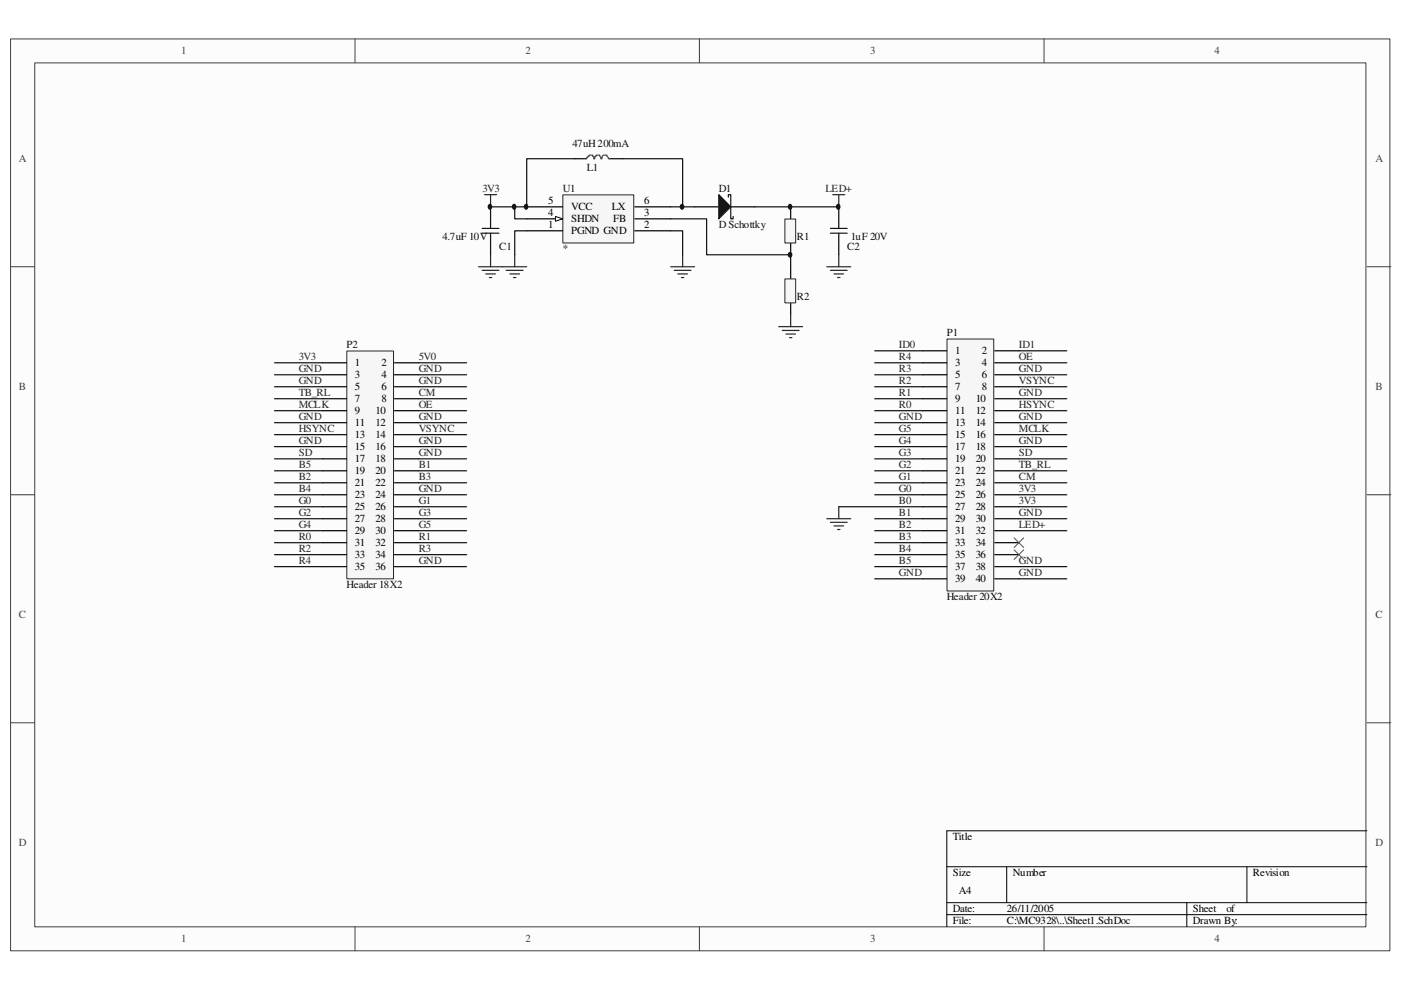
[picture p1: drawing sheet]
<svg xmlns="http://www.w3.org/2000/svg" width="297mm" height="210mm" viewBox="0 0 297 210" stroke-linecap="round" stroke-linejoin="round" font-family="sans-serif">
<path d="M2.3 8.3h292.4v193.3h-292.4z" fill="#fcfcfc"/>
<path d="M2.2 8.3h292.5v193.3h-292.5z" fill="none" stroke="#3f3f3f" stroke-width=".21"/>
<path d="M7.4 13.4h282.2v183.1h-282.2z" fill="#fcfcfc"/>
<g fill="none" stroke="#3f3f3f" stroke-width=".21">
<path d="M7.4 13.3h282.2v183.2h-282.2zM75.3 8.2v5.1M148.3 8.2v5.1M221.4 8.2v5.1M2.2 56.6h5.1M289.8 56.6h5.1M2.2 104.9h5.1M289.8 104.9h5.1M2.2 153.2h5.1M289.8 153.2h5.1M75.3 196.5v5.1M148.3 196.5v5.1"/>
<path d="M221.4 196.5v5.1"/>
</g>
<path d="M289.8 176.1h-89.1v20.4M200.7 183.8h89.1M200.7 191.4h89.1M200.7 193.9h89.1M213.4 183.8v7.6M251.6 191.4v5.1M264.4 183.8v7.6" fill="none" stroke="#000" stroke-width=".21"/>
<path d="M73.6 74.5h9.8v48.2h-9.8z" fill="#f6f6f6"/>
<path d="M73.5 74.4h9.9v48.3h-9.9z" fill="none" stroke="#252525" stroke-width=".21"/>
<g fill="none" stroke="#000" stroke-width=".25">
<path d="M68.4 76.9h5.1M68.4 79.5h5.1M83.6 76.9h5.2M83.6 79.5h5.2M68.4 82h5.1M68.4 84.5h5.1M68.4 87.1h5.1M68.4 89.6h5.1M68.4 92.2h5.1M68.4 94.7h5.1M68.4 97.3h5.1M68.4 99.8h5.1"/>
<path d="M83.6 82h5.2M83.6 84.5h5.2M83.6 87.1h5.2M83.6 89.6h5.2M83.6 92.2h5.2M83.6 94.7h5.2M83.6 97.3h5.2M83.6 99.8h5.2M68.4 102.4h5.1M68.4 104.9h5.1M68.4 107.4h5.1M68.4 110h5.1"/>
<path d="M68.4 112.5h5.1M68.4 115.1h5.1M68.4 117.6h5.1M83.6 102.4h5.2M83.6 104.9h5.2M83.6 107.4h5.2M83.6 110h5.2M83.6 112.5h5.2M83.6 115.1h5.2M83.6 117.6h5.2M68.4 120.1h5.1M83.6 120.1h5.2"/>
</g>
<path d="M200.8 71.9h9.9v53.4h-9.9z" fill="#f6f6f6"/>
<path d="M200.8 71.9h9.9v53.4h-9.9z" fill="none" stroke="#252525" stroke-width=".21"/>
<g fill="none" stroke="#000" stroke-width=".25">
<path d="M195.7 74.4h5M195.7 76.9h5M195.7 79.5h5M210.9 74.4h5.1M210.9 76.9h5.1M210.9 79.5h5.1M195.7 82h5M195.7 84.5h5M195.7 87.1h5M195.7 89.6h5M195.7 92.2h5M195.7 94.7h5"/>
<path d="M195.7 97.3h5M195.7 99.8h5M210.9 82h5.1M210.9 84.5h5.1M210.9 87.1h5.1M210.9 89.6h5.1M210.9 92.2h5.1M210.9 94.7h5.1M210.9 97.3h5.1M210.9 99.8h5.1M195.7 102.4h5M195.7 104.9h5"/>
<path d="M195.7 107.4h5M195.7 110h5M195.7 112.5h5M195.7 115.1h5M195.7 117.6h5M210.9 102.4h5.1M210.9 104.9h5.1M210.9 107.4h5.1M210.9 110h5.1M210.9 112.5h5.1M210.9 115.1h5.1M210.9 117.6h5.1"/>
<path d="M195.7 120.1h5M195.7 122.7h5M210.9 120.1h5.1M210.9 122.7h5.1"/>
</g>
<g fill="none" stroke="#0e0e0e" stroke-width=".25">
<path d="M58.2 76.9h10.2M58.2 79.5h10.2M88.8 76.9h10.1M88.8 79.5h10.1M185.5 76.9h10.2M185.5 79.5h10.2M185.5 74.4h10.2M216 76.9h10.2M216 79.5h10.2M216 74.4h10.2M58.2 82h10.2M58.2 84.5h10.2"/>
<path d="M58.2 87.1h10.2M58.2 89.6h10.2M58.2 92.2h10.2M58.2 94.7h10.2M58.2 97.3h10.2M58.2 99.8h10.2M88.8 82h10.1M88.8 84.5h10.1M88.8 87.1h10.1M88.8 89.6h10.1M88.8 92.2h10.1M88.8 94.7h10.1"/>
<path d="M88.8 97.3h10.1M88.8 99.8h10.1M185.5 82h10.2M185.5 84.5h10.2M185.5 87.1h10.2M185.5 89.6h10.2M185.5 92.2h10.2M185.5 94.7h10.2M185.5 97.3h10.2M185.5 99.8h10.2M216 82h10.2M216 84.5h10.2"/>
<path d="M216 87.1h10.2M216 89.6h10.2M216 92.2h10.2M216 94.7h10.2M216 97.3h10.2M216 99.8h10.2M58.2 102.4h10.2M58.2 104.9h10.2M58.2 107.4h10.2M58.2 110h10.2M58.2 112.5h10.2M58.2 115.1h10.2"/>
<path d="M58.2 117.6h10.2M88.8 102.4h10.1M88.8 104.9h10.1M88.8 107.4h10.1M88.8 110h10.1M88.8 112.5h10.1M88.8 115.1h10.1M88.8 117.6h10.1M185.5 102.4h10.2M185.5 104.9h10.2M185.5 110h10.2M185.5 112.5h10.2"/>
<path d="M216 102.4h10.2M216 104.9h10.2M216 107.4h10.2M216 110h10.2M216 112.5h10.2M58.2 120.1h10.2M88.8 120.1h10.1M185.5 120.1h10.2M185.5 122.7h10.2M216 120.1h10.2M216 122.7h10.2"/>
</g>
<path d="M119.4 41.4h15v10.1h-15z" fill="#f6f6f6"/>
<path d="M119.3 41.3h15.1v10.2h-15.1z" fill="none" stroke="#252525" stroke-width=".21"/>
<path d="M111.7 48.9h7.6M111.7 46.4h7.6M134.6 48.9h7.6M134.6 46.4h7.6" fill="none" stroke="#000" stroke-width=".25"/>
<path d="M117.8 45.9l1.5 .5-1.5 .5z" fill="#fcfcfc"/>
<path d="M117.8 45.9l1.5 .5-1.5 .5z" fill="none" stroke="#000" stroke-width=".21"/>
<path d="M121.8 33.7h2.6M129.2 33.7h2.8M104 43.9v4.5M104 49.4v4.6M111.7 43.9h7.6M134.6 43.9h7.6M147.3 43.9h5.1M154.9 43.9h5.1M177.8 43.9v4.5M177.8 49.4v4.6" fill="none" stroke="#000" stroke-width=".25"/>
<path d="M124.4 33.7v-.3h.2v-.3h.3v-.2h.7v.2h.3v.6h.2M125.9 33.7v-.3h.2v-.3h.3v-.2h.8l.2 .8h.3M127.4 33.7v-.3h.3v-.3l.2-.2h.8l.3 .8h.2" fill="none" stroke="#4c4c4c" stroke-width=".25"/>
<path d="M102.2 49.4h3.6M102.2 48.4h3.6M176.1 49.4h3.5M176.1 48.4h3.5" fill="none" stroke="#1b1b1b" stroke-width=".25"/>
<path d="M152.4 41.3l2.5 2.6-2.5 2.5z" fill="#1b1b1b"/>
<path d="M152.4 41.3l2.5 2.6-2.5 2.5zM154.4 41.8v-.5h.5v5.1h.5v-.5" fill="none" stroke="#1b1b1b" stroke-width=".25"/>
<g fill="none" stroke="#252525" stroke-width=".25">
<path d="M101.5 56.6h10.2M102.2 57.3h3.6M103 58.1h2M103.8 58.8h.5M104 54v2.6M107.3 57.3h3.6M108.1 58.1h2M108.9 58.8h.5M109.1 54v2.6M142.2 56.6h5.1M143 57.3h3.5M143.7 58.1h2.1"/>
<path d="M144.5 58.8h.5M144.7 54v2.6M175.3 56.6h5.1M176.1 57.3h3.5M176.8 58.1h2.1M177.6 58.8h.5M177.8 54v2.6"/>
</g>
<path d="M121.8 33.7h-10.1v10.2h-7.7M132 33.7h12.7v10.2M109.1 43.9v2.5h2.6M111.7 48.9h-2.6v5.1M142.2 48.9h2.5v5.1M142.2 43.9h5.1" fill="none" stroke="#0e0e0e" stroke-width=".25"/>
<path d="M167.6 56.6v2.5M167.6 64.2v2.5" fill="none" stroke="#000" stroke-width=".25"/>
<path d="M166.5 59.2h2.2v5h-2.2z" fill="#f6f6f6"/>
<path d="M166.4 59.1h2.3v5.1h-2.3z" fill="none" stroke="#252525" stroke-width=".21"/>
<path d="M167.6 43.9v2.5M167.6 51.5v2.5" fill="none" stroke="#000" stroke-width=".25"/>
<path d="M166.5 46.5h2.2v5h-2.2z" fill="#f6f6f6"/>
<path d="M166.4 46.4h2.3v5.1h-2.3z" fill="none" stroke="#252525" stroke-width=".21"/>
<g fill="none" stroke="#252525" stroke-width=".25">
<path d="M102.7 41.3h2.6M104 41.3v2.6M176.6 41.3h2.5M177.8 41.3v2.6M165.1 69.3h5.1M165.9 70.1h3.5M166.6 70.8h2.1M167.4 71.6h.5M167.6 66.7v2.6M175.3 110h5.1M176.1 110.7h3.5M176.8 111.5h2.1"/>
<path d="M177.6 112.3h.5M177.8 107.4v2.6"/>
</g>
<path d="M142.2 46.4h7.6v7.6h17.8v2.6M160 43.9h17.8M177.8 107.4h17.9M185.5 115.1h10.2M185.5 117.6h10.2" fill="none" stroke="#0e0e0e" stroke-width=".25"/>
<path d="M215 114l2 2.1M215 116.6l2 2M217 114l-2 2.1M217 116.6l-2 2" fill="none" stroke="#4c4c4c" stroke-width=".21"/>
<path d="M103.7 43.4a.47 .47 0 0 1 .6 .4 .47 .47 0 0 1-.6 .5 .64 .64 0 0 1 0-.9z" fill-rule="evenodd" fill="#0e0e0e"/>
<path d="M103.7 43.4a.47 .47 0 0 1 .6 .4 .47 .47 0 0 1-.6 .5 .64 .64 0 0 1 0-.9z" fill="none" stroke="#0e0e0e" stroke-width=".21"/>
<path d="M108.8 43.4a.47 .47 0 0 1 .6 .4 .47 .47 0 0 1-.6 .5 .64 .64 0 0 1 0-.9z" fill-rule="evenodd" fill="#0e0e0e"/>
<path d="M108.8 43.4a.47 .47 0 0 1 .6 .4 .47 .47 0 0 1-.6 .5 .64 .64 0 0 1 0-.9z" fill="none" stroke="#0e0e0e" stroke-width=".21"/>
<path d="M111.4 43.4a.47 .47 0 0 1 .5 .4 .47 .47 0 0 1-.5 .5 .64 .64 0 0 1 0-.9z" fill-rule="evenodd" fill="#0e0e0e"/>
<path d="M111.4 43.4a.47 .47 0 0 1 .5 .4 .47 .47 0 0 1-.5 .5 .64 .64 0 0 1 0-.9z" fill="none" stroke="#0e0e0e" stroke-width=".21"/>
<path d="M144.4 43.4a.47 .47 0 0 1 .6 .4 .47 .47 0 0 1-.6 .5 .64 .64 0 0 1 0-.9z" fill-rule="evenodd" fill="#0e0e0e"/>
<path d="M144.4 43.4a.47 .47 0 0 1 .6 .4 .47 .47 0 0 1-.6 .5 .64 .64 0 0 1 0-.9z" fill="none" stroke="#0e0e0e" stroke-width=".21"/>
<path d="M167.3 53.6a.46 .46 0 0 1 .6 .4 .46 .46 0 0 1-.6 .5 .61 .61 0 0 1 0-.9z" fill-rule="evenodd" fill="#0e0e0e"/>
<path d="M167.3 53.6a.46 .46 0 0 1 .6 .4 .46 .46 0 0 1-.6 .5 .61 .61 0 0 1 0-.9z" fill="none" stroke="#0e0e0e" stroke-width=".21"/>
<path d="M167.3 43.4a.47 .47 0 0 1 .6 .4 .47 .47 0 0 1-.6 .5 .64 .64 0 0 1 0-.9z" fill-rule="evenodd" fill="#0e0e0e"/>
<path d="M167.3 43.4a.47 .47 0 0 1 .6 .4 .47 .47 0 0 1-.6 .5 .64 .64 0 0 1 0-.9z" fill="none" stroke="#0e0e0e" stroke-width=".21"/>
<path d="M177.5 43.4a.47 .47 0 0 1 .6 .4 .47 .47 0 0 1-.6 .5 .64 .64 0 0 1 0-.9z" fill-rule="evenodd" fill="#0e0e0e"/>
<path d="M177.5 43.4a.47 .47 0 0 1 .6 .4 .47 .47 0 0 1-.6 .5 .64 .64 0 0 1 0-.9z" fill="none" stroke="#0e0e0e" stroke-width=".21"/>
<g font-size="2.3" fill="#3f3f3f">
<text x="38.4" y="11.5">1</text>
<text x="111.4" y="11.5">2</text>
<text x="184.5" y="11.5">3</text>
<text x="257.5" y="11.5">4</text>
<text x="4" y="34.4">A</text>
<text x="291.6" y="34.4">A</text>
<text x="4" y="82.7">B</text>
<text x="291.6" y="82.7">B</text>
<text x="4" y="131.1">C</text>
<text x="291.6" y="131.1">C</text>
<text x="4" y="179.4">D</text>
<text x="291.6" y="179.4">D</text>
<text x="38.4" y="199.8">1</text>
<text x="111.4" y="199.8">2</text>
<text x="184.5" y="199.8">3</text>
<text x="257.5" y="199.8">4</text>
</g>
<g font-size="2.3" fill="#0e0e0e">
<text x="121.4" y="31.1">47uH200mA</text>
<text x="119.3" y="40.8">U1</text>
<text x="124.4" y="36.2">L1</text>
<text x="152.4" y="40.8">D1</text>
<text x="93.8" y="50.9">4.7uF 10V</text>
<text x="105.8" y="53">C1</text>
<text x="119.3" y="53.5">*</text>
<text x="152.4" y="48.4">DSchottky</text>
<text x="168.9" y="50.9">R1</text>
<text x="179.6" y="53">C2</text>
<text x="180.4" y="50.9">1uF 20V</text>
<text x="168.9" y="63.7">R2</text>
<text x="200.7" y="71.3">P1</text>
<text x="73.5" y="73.8">P2</text>
<text x="73.5" y="124.7">Header 18X2</text>
<text x="200.7" y="127.3">Header 20X2</text>
</g>
<g font-size="2.3" fill="#252525">
<text x="102.3" y="40.8">3V3</text>
<text x="175" y="40.8">LED+</text>
<text x="63.3" y="76.4">3V3</text>
<text x="88.8" y="76.4">5V0</text>
<text x="190.6" y="76.4">R4</text>
<text x="190.6" y="73.8">ID0</text>
<text x="216" y="73.8">ID1</text>
<text x="216" y="76.4">OE</text>
<text x="63.3" y="78.9">GND</text>
<text x="63.3" y="84">TB_RL</text>
<text x="63.3" y="81.4">GND</text>
<text x="88.8" y="78.9">GND</text>
<text x="88.8" y="84">CM</text>
<text x="88.8" y="81.4">GND</text>
<text x="190.6" y="84">R1</text>
<text x="190.6" y="81.4">R2</text>
<text x="190.6" y="78.9">R3</text>
<text x="216" y="78.9">GND</text>
<text x="216" y="84">GND</text>
<text x="216" y="81.4">VSYNC</text>
<text x="63.3" y="86.6">MCLK</text>
<text x="63.3" y="89.1">GND</text>
<text x="88.8" y="86.6">OE</text>
<text x="88.8" y="89.1">GND</text>
<text x="190.6" y="86.6">R0</text>
<text x="190.6" y="89.1">GND</text>
<text x="216" y="89.1">GND</text>
<text x="216" y="86.6">HSYNC</text>
<text x="63.3" y="91.7">HSYNC</text>
<text x="63.3" y="94.2">GND</text>
<text x="88.8" y="91.7">VSYNC</text>
<text x="88.8" y="94.2">GND</text>
<text x="190.6" y="94.2">G4</text>
<text x="190.6" y="91.7">G5</text>
<text x="216" y="94.2">GND</text>
<text x="216" y="91.7">MCLK</text>
<text x="63.3" y="101.8">B2</text>
<text x="63.3" y="96.7">SD</text>
<text x="63.3" y="99.3">B5</text>
<text x="88.8" y="101.8">B3</text>
<text x="88.8" y="99.3">B1</text>
<text x="88.8" y="96.7">GND</text>
<text x="190.6" y="101.8">G1</text>
<text x="190.6" y="99.3">G2</text>
<text x="190.6" y="96.7">G3</text>
<text x="216" y="96.7">SD</text>
<text x="216" y="99.3">TB_RL</text>
<text x="216" y="101.8">CM</text>
<text x="63.3" y="104.4">B4</text>
<text x="63.3" y="106.9">G0</text>
<text x="88.8" y="106.9">G1</text>
<text x="88.8" y="104.4">GND</text>
<text x="190.6" y="104.4">G0</text>
<text x="190.6" y="106.9">B0</text>
<text x="216" y="104.4">3V3</text>
<text x="216" y="106.9">3V3</text>
<text x="63.3" y="112">G4</text>
<text x="63.3" y="109.4">G2</text>
<text x="88.8" y="112">G5</text>
<text x="88.8" y="109.4">G3</text>
<text x="190.6" y="112">B2</text>
<text x="190.6" y="109.4">B1</text>
<text x="216" y="109.4">GND</text>
<text x="216" y="112">LED+</text>
<text x="63.3" y="119.6">R4</text>
<text x="63.3" y="117.1">R2</text>
<text x="63.3" y="114.6">R0</text>
<text x="88.8" y="117.1">R3</text>
<text x="88.8" y="114.6">R1</text>
<text x="88.8" y="119.6">GND</text>
<text x="190.6" y="117.1">B4</text>
<text x="190.6" y="114.6">B3</text>
<text x="190.6" y="119.6">B5</text>
<text x="216" y="119.6">GND</text>
<text x="190.6" y="122.2">GND</text>
<text x="216" y="122.2">GND</text>
</g>
<g font-size="2.3">
<text x="116.2" y="45.8">4</text>
<text x="116.2" y="43.3">5</text>
<text x="121.1" y="47.1">SHDN</text>
<text x="121.1" y="44.6">VCC</text>
<text x="129.7" y="44.6">LX</text>
<text x="130" y="47.1">FB</text>
<text x="136.6" y="43.3">6</text>
<text x="136.6" y="45.8">3</text>
<text x="116.2" y="48.4">1</text>
<text x="121.1" y="49.7">PGND GND</text>
<text x="136.6" y="48.4">2</text>
<text x="75.3" y="77.6">1</text>
<text x="80.9" y="77.6">2</text>
<text x="202.5" y="75.1">1</text>
<text x="202.5" y="77.6">3</text>
<text x="208.1" y="75.1">2</text>
<text x="208.1" y="77.6">4</text>
<text x="75.3" y="80.2">3</text>
<text x="75.3" y="82.7">5</text>
<text x="80.9" y="80.2">4</text>
<text x="80.9" y="82.7">6</text>
<text x="202.5" y="80.2">5</text>
<text x="202.5" y="82.7">7</text>
<text x="208.1" y="80.2">6</text>
<text x="208.1" y="82.7">8</text>
<text x="75.3" y="85.3">7</text>
<text x="75.3" y="87.8">9</text>
<text x="79.6" y="87.8">10</text>
<text x="80.9" y="85.3">8</text>
<text x="202.5" y="85.3">9</text>
<text x="202.5" y="87.8">11</text>
<text x="206.9" y="85.3">10</text>
<text x="206.9" y="87.8">12</text>
<text x="75.3" y="90.4">11</text>
<text x="75.3" y="92.9">13</text>
<text x="75.3" y="95.5">15</text>
<text x="79.6" y="90.4">12</text>
<text x="79.6" y="92.9">14</text>
<text x="79.6" y="95.5">16</text>
<text x="202.5" y="90.4">13</text>
<text x="202.5" y="92.9">15</text>
<text x="202.5" y="95.5">17</text>
<text x="206.9" y="90.4">14</text>
<text x="206.9" y="92.9">16</text>
<text x="206.9" y="95.5">18</text>
<text x="75.3" y="98">17</text>
<text x="75.3" y="100.5">19</text>
<text x="79.6" y="98">18</text>
<text x="79.6" y="100.5">20</text>
<text x="202.5" y="98">19</text>
<text x="202.5" y="100.5">21</text>
<text x="206.9" y="98">20</text>
<text x="206.9" y="100.5">22</text>
<text x="75.3" y="103.1">21</text>
<text x="75.3" y="105.6">23</text>
<text x="79.6" y="103.1">22</text>
<text x="79.6" y="105.6">24</text>
<text x="202.5" y="103.1">23</text>
<text x="202.5" y="105.6">25</text>
<text x="206.9" y="103.1">24</text>
<text x="206.9" y="105.6">26</text>
<text x="75.3" y="108.2">25</text>
<text x="75.3" y="110.7">27</text>
<text x="75.3" y="113.3">29</text>
<text x="79.6" y="108.2">26</text>
<text x="79.6" y="110.7">28</text>
<text x="79.6" y="113.3">30</text>
<text x="202.5" y="108.2">27</text>
<text x="202.5" y="110.7">29</text>
<text x="202.5" y="113.3">31</text>
<text x="206.9" y="108.2">28</text>
<text x="206.9" y="110.7">30</text>
<text x="206.9" y="113.3">32</text>
<text x="75.3" y="115.8">31</text>
<text x="75.3" y="118.4">33</text>
<text x="79.6" y="115.8">32</text>
<text x="79.6" y="118.4">34</text>
<text x="202.5" y="115.8">33</text>
<text x="202.5" y="118.4">35</text>
<text x="206.9" y="115.8">34</text>
<text x="206.9" y="118.4">36</text>
<text x="75.3" y="120.9">35</text>
<text x="79.6" y="120.9">36</text>
<text x="202.5" y="120.9">37</text>
<text x="202.5" y="123.4">39</text>
<text x="206.9" y="120.9">38</text>
<text x="206.9" y="123.4">40</text>
<text x="202" y="178.1">Title</text>
<text x="202" y="185.8">Size</text>
<text x="214.8" y="185.8">Number</text>
<text x="265.6" y="185.8">Revision</text>
<text x="203.3" y="189.6">A4</text>
<text x="202" y="196">File:</text>
<text x="202" y="193.4">Date:</text>
<text x="213.5" y="196">C:\MC9328\..\Sheet1.SchDoc</text>
<text x="213.5" y="193.4">26/11/2005</text>
<text x="252.9" y="193.4">Sheet</text>
<text x="252.9" y="196">Drawn By:</text>
<text x="260.1" y="193.4">of</text>
</g>
</svg>
